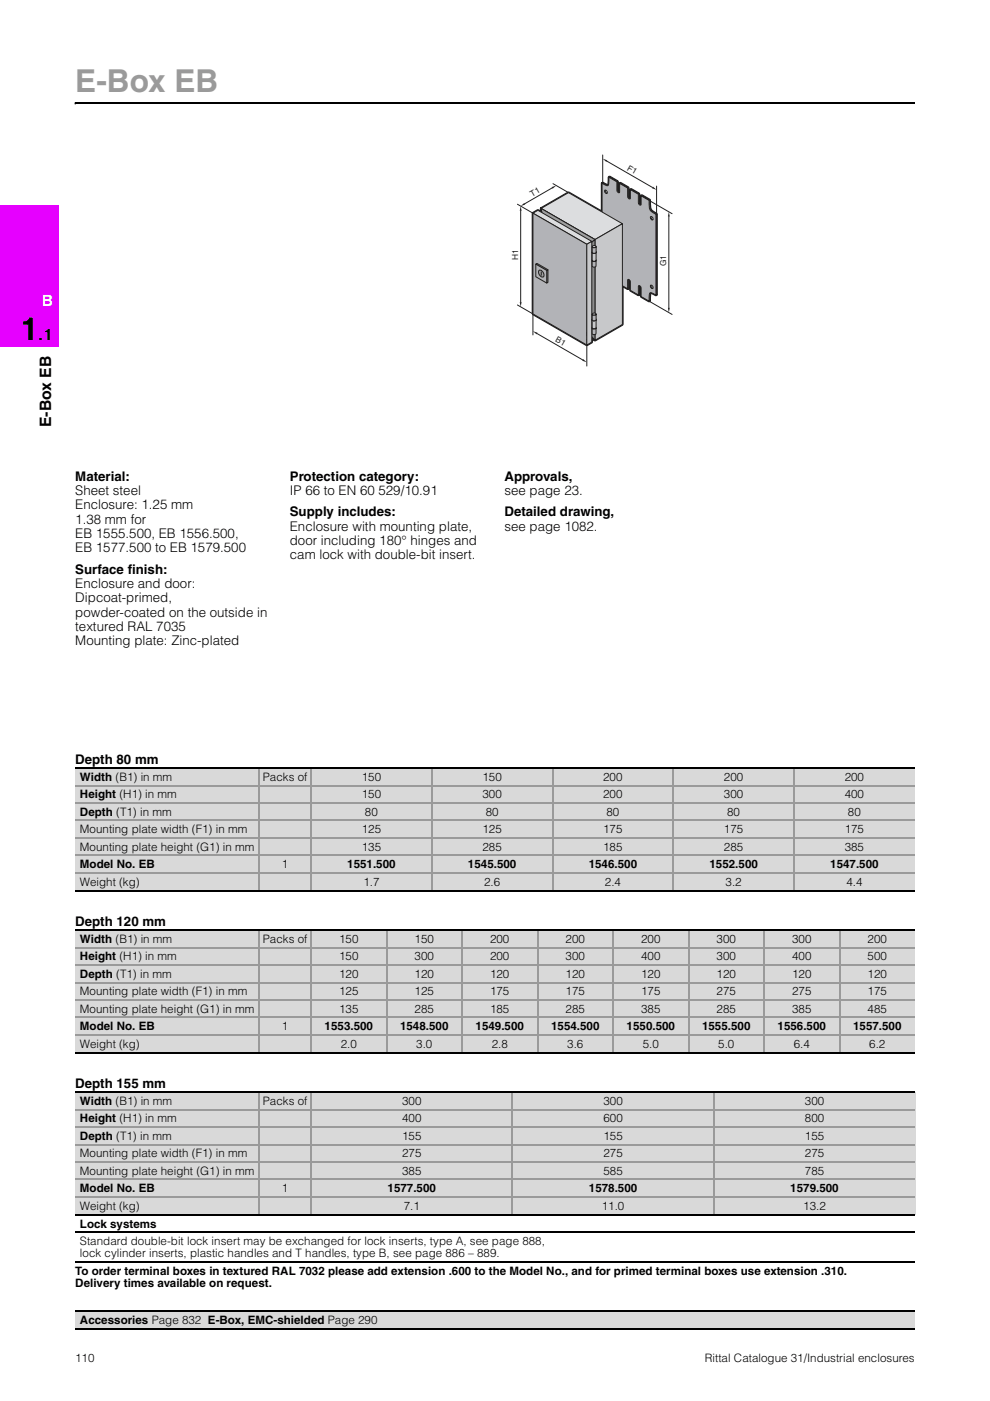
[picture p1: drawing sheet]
<svg xmlns="http://www.w3.org/2000/svg" width="210mm" height="297mm" viewBox="0 0 210 297" stroke-linecap="round" stroke-linejoin="round" font-family="sans-serif">
<path d="M16 21.7v.4z" fill="#000"/>
<path d="M16 21.9h178" fill="none" stroke="#000" stroke-width=".36"/>
<path d="M0 43.5h12.4v30h-12.4z" fill="#e600ff"/>
<path d="M16 32h87.9v63h-87.9z" fill="#fff"/>
<path d="M127.6 38.9h.2v-.1l1.1 .5 .2-1.7 .1-.1 1.7 1v1.8l.3 .5 .2-.1v-1.8l.1-.1 1.7 1v1.8l.3 .5h.1l.1-1.9 .1-.1 1.7 1v1.8l.3 .5h.1v-1.9l.2-.1 1.7 1a2.37 2.37 0 0 0 .8 2.6l.6 .4v17.1l-.1-.1v.2l-1.2-.5-.1 1.7-.2-.1v.2l-1.7-1v-1.8l-.3-.5h-.1v1.9l-.2-.1v.1l-1.6-.9v-1.8l-.3-.5h-.2v1.8h-.1v.1l-1.7-1v-1.7l-.3-.5h-.2v1.8h-.1v.1l-1.7-1a2.43 2.43 0 0 0-.8-2.6l-.6-.3zM113 45.2l1.1-.6 .6 .4v-.8l5.8-3.4 11.5 6.6v21.4l-5.9 3.4-.6-.4v.7l-1.1 .7-11.4-6.6z" fill="none" stroke="#231f20" stroke-width=".53"/>
<path d="M127.8 38.8v17.1a1.96 1.96 0 0 1 1.4 2.1v.9l1.7 .9v-1.8l.1-.2 .3 .1 .2 .5v1.8l1.7 .9v-1.7l.1-.2h.2l.3 .5v1.8l1.7 1v-1.8l.1-.2h.2l.3 .5v1.8l1.7 1 .1-1.8h.3l1 .5v-17.1a1.92 1.92 0 0 1-1.4-2.1v-.9l-1.7-1v1.8l-.1 .2-.3-.1-.2-.4v-1.8l-1.7-1v1.8l-.1 .2h-.2l-.3-.5v-1.8l-1.7-1v1.8l-.1 .2h-.2l-.3-.5v-1.8l-1.7-1-.1 1.8h-.3zM128.4 54.8l.4 .2v.5l-.4-.3zM128.4 40.2l.4 .3v.4l-.4-.2zM138.1 60.4l.4 .2v.5l-.4-.2zM138.1 45.8l.4 .3v.5l-.4-.3z" fill="#b2b3b7" stroke="#231f20" stroke-width=".21"/>
<path d="M137.6 42.5l4.9 2.8M141.8 45.9v19.4M137.6 63.9l4.9 2.8" fill="none" stroke="#231f20" stroke-width=".21"/>
<g fill="#231f20">
<path d="M141.8 44.9l.2 1h-.4z"/>
<path d="M141.6 65.3h.4l-.2 1z"/>
</g>
<g fill="#dcdddf" stroke="#231f20" stroke-width=".21">
<path d="M129.1 37.6l.1-.1 1.7 1-.1 .1z"/>
<path d="M131.4 38.9l.1-.1 1.7 1-.1 .1z"/>
<path d="M133.7 40.2l.1-.1 1.7 1-.2 .1z"/>
<path d="M135.9 41.5l.2-.1 1.7 1-.2 .1z"/>
</g>
<path d="M127.8 32.9v5.9M128.7 34.2l9.6 5.6M139.2 39.5v5.9" fill="none" stroke="#231f20" stroke-width=".21"/>
<g fill="#231f20">
<path d="M127.8 33.7l1 .3-.2 .3z"/>
<path d="M138.4 39.6l.8 .7-1-.4z"/>
</g>
<path d="M127.6 38.9l.1 17.1a1.96 1.96 0 0 1 1.4 2v.9l1.7 1v-1.8l.1-.2 .3 .1 .2 .5v1.7l1.7 1v-1.8v-.2l.3 .1 .3 .5v1.8l1.6 .9v-1.8l.1-.1h.2l.3 .5v1.8l1.7 1 .2-1.8h.3l1 .5v-17.1a1.92 1.92 0 0 1-1.5-2.1v-.9l-1.7-1v1.8v.2l-.3-.1-.3-.4v-1.8l-1.6-1v1.8l-.1 .2-.2-.1-.3-.5v-1.7l-1.7-1v1.8l-.1 .2-.2-.1-.3-.5v-1.7l-1.7-1-.2 1.7-.2 .1zM128.3 54.9l.4 .2v.5l-.4-.3zM128.3 40.3l.4 .3v.4l-.4-.2zM138 60.5l.4 .2v.5l-.4-.3zM138 45.9l.4 .3v.4l-.4-.2z" fill="#b2b3b7" stroke="#231f20" stroke-width=".21"/>
<path d="M114.7 44.2l5.8-3.4v21.4l-5.8 3.4z" fill="#c7c8ca" stroke="#231f20" stroke-width=".21"/>
<path d="M114.7 65.6l5.8-3.4 11.5 6.6-5.9 3.4z" fill="#dcdddf" stroke="#231f20" stroke-width=".21"/>
<path d="M109.7 43.3l3.3 1.9M110.4 44.7v19.4M109.7 64.7l3.3 1.9" fill="none" stroke="#231f20" stroke-width=".21"/>
<g fill="#231f20">
<path d="M110.4 43.7l.2 1h-.4z"/>
<path d="M110.2 64.1h.4l-.2 1z"/>
</g>
<path d="M113 66.6v4.4M113.9 70.7l9.7 5.6M124.4 73.2v4.4" fill="none" stroke="#231f20" stroke-width=".21"/>
<g fill="#231f20">
<path d="M113 70.2l1 .3-.2 .4z"/>
<path d="M123.7 76.1l.7 .7-.9-.3z"/>
</g>
<path d="M117.1 39.8l-5.8 3.4M117.2 38.9l3.3 1.9" fill="none" stroke="#231f20" stroke-width=".21"/>
<g fill="#231f20">
<path d="M117 39.7l.9-.4-.7 .7z"/>
<path d="M110.4 43.7l.8-.7 .2 .4z"/>
</g>
<g fill="#dcdddf" stroke="#231f20" stroke-width=".21">
<path d="M114.7 44.2l5.8-3.4 11.5 6.6-5.9 3.4z"/>
<path d="M114.7 44.2l11.4 6.6v21.4l-11.4-6.6z"/>
</g>
<path d="M126.1 50.8l5.9-3.4v21.4l-5.9 3.4z" fill="#c7c8ca" stroke="#231f20" stroke-width=".21"/>
<path d="M114.7 44.2l11.4 6.6-.8 .7-10.3-5.9z" fill="#9e9fa3" stroke="#231f20" stroke-width=".21"/>
<path d="M115 65.2l10.3 5.9 .8 1.1-11.4-6.6z" fill="#76787b" stroke="#231f20" stroke-width=".21"/>
<path d="M125.3 51.5l.8-.7v21.4l-.8-1.1z" fill="#898b8e" stroke="#231f20" stroke-width=".21"/>
<path d="M114.7 44.2l.3 1.4v19.6l-.3 .4z" fill="#b2b3b7" stroke="#231f20" stroke-width=".21"/>
<path d="M113 45.2l1.1-.6v21.3l-1.1 .7z" fill="#c7c8ca" stroke="#231f20" stroke-width=".21"/>
<g fill="#dcdddf" stroke="#231f20" stroke-width=".21">
<path d="M113 66.6l1.1-.7 11.4 6.6-1.1 .7z"/>
<path d="M113 45.2l1.1-.6 11.4 6.6-1.1 .6z"/>
</g>
<path d="M113 45.2l11.4 6.6v21.4l-11.4-6.6z" fill="#b2b3b7" stroke="#231f20" stroke-width=".21"/>
<path d="M124.4 51.8l1.1-.6v21.3l-1.1 .7z" fill="#c7c8ca" stroke="#231f20" stroke-width=".21"/>
<path d="M113.6 56l.3-.1 2.3 1.3-.3 .1z" fill="#dcdddf" stroke="#231f20" stroke-width=".21"/>
<path d="M115.9 57.3l.3-.1v2.7l-.3 .1z" fill="#c7c8ca" stroke="#231f20" stroke-width=".21"/>
<path d="M113.6 56l2.3 1.3v2.7l-2.3-1.3z" fill="#b2b3b7" stroke="#231f20" stroke-width=".21"/>
<path d="M114.3 57.3a.84 .84 0 0 1 .9 .4 .84 .84 0 0 1-.1 1.1l-.4-.2a1.07 1.07 0 0 1-.4-1.3z" fill="#9e9fa3" stroke="#231f20" stroke-width=".21"/>
<path d="M114.8 57.7v.7" fill="none" stroke="#231f20" stroke-width=".21"/>
<path d="M125.6 53.3l.4-.1 .4 .2-.4 .3-.4-.2z" fill="#dcdddf" stroke="#231f20" stroke-width=".21"/>
<path d="M125.6 55.1l.4-.2 .4 .2-.1 .2-.3 .1-.4-.1z" fill="#9e9fa3" stroke="#231f20" stroke-width=".21"/>
<g fill="#c7c8ca" stroke="#231f20" stroke-width=".21">
<path d="M125.6 53.5l.4 .2 .4-.3v1.7l-.2 .3-.5-.1-.1-.1z"/>
<path d="M125.6 52.2l.4-.2 .4 .3-.4 .2-.4-.1z"/>
</g>
<path d="M125.6 53.4l.4-.2 .4 .2-.1 .2-.3 .1-.4-.1z" fill="#9e9fa3" stroke="#231f20" stroke-width=".21"/>
<g fill="#b2b3b7" stroke="#231f20" stroke-width=".21">
<path d="M125.6 52.3l.4 .2 .4-.2-.1 1.3-.3 .1-.4-.1z"/>
<path d="M125.5 55.2l.5 .3 .4-.3-.1 1.4h-.3l-.4-.1z"/>
</g>
<path d="M125.6 67.6l.4-.1 .4 .2-.4 .3-.4-.2z" fill="#dcdddf" stroke="#231f20" stroke-width=".21"/>
<path d="M125.6 69.4l.4-.2 .4 .2-.1 .2-.3 .1-.4-.1z" fill="#9e9fa3" stroke="#231f20" stroke-width=".21"/>
<g fill="#c7c8ca" stroke="#231f20" stroke-width=".21">
<path d="M125.6 67.8l.4 .2 .4-.3v1.7l-.2 .3h-.5l-.1-.2z"/>
<path d="M125.6 66.5l.4-.1 .4 .2-.4 .2-.4-.1z"/>
</g>
<path d="M125.6 67.7l.4-.2 .4 .2-.1 .3h-.3l-.4-.1z" fill="#9e9fa3" stroke="#231f20" stroke-width=".21"/>
<g fill="#b2b3b7" stroke="#231f20" stroke-width=".21">
<path d="M125.6 66.6l.4 .2 .4-.2-.1 1.4h-.3l-.4-.1z"/>
<path d="M125.5 69.5l.5 .3 .4-.3-.1 1.4-.3 .1-.4-.2z"/>
</g>
<path d="M16 278h178v3.7h-178z" fill="#d9d9d9"/>
<path d="M16 278h178M16 281.7h178" fill="none" stroke="#000" stroke-width=".36"/>
<g fill="#d9d9d9">
<path d="M16 162.8h38.9v3.7h-38.9z"/>
<path d="M54.9 162.8h11.1v3.7h-11.1z"/>
<path d="M66 162.8h25.5v3.7h-25.5z"/>
<path d="M91.5 162.8h25.7v3.7h-25.7z"/>
<path d="M117.2 162.8h25.5v3.7h-25.5z"/>
<path d="M142.7 162.8h25.7v3.7h-25.7z"/>
<path d="M168.4 162.8h25.6v3.7h-25.6z"/>
<path d="M16 166.5h38.9v3.7h-38.9z"/>
<path d="M54.9 166.5h36.6v3.7h-36.6z"/>
<path d="M91.5 166.5h25.7v3.7h-25.7z"/>
<path d="M117.2 166.5h25.5v3.7h-25.5z"/>
<path d="M142.7 166.5h25.7v3.7h-25.7z"/>
<path d="M168.4 166.5h25.6v3.7h-25.6z"/>
<path d="M16 170.2h38.9v3.7h-38.9z"/>
<path d="M54.9 170.2h36.6v3.7h-36.6z"/>
<path d="M91.5 170.2h25.7v3.7h-25.7z"/>
<path d="M117.2 170.2h25.5v3.7h-25.5z"/>
<path d="M142.7 170.2h25.7v3.7h-25.7z"/>
<path d="M168.4 170.2h25.6v3.7h-25.6z"/>
<path d="M16 173.9h38.9v3.8h-38.9z"/>
<path d="M54.9 173.9h36.6v3.8h-36.6z"/>
<path d="M91.5 173.9h25.7v3.8h-25.7z"/>
<path d="M117.2 173.9h25.5v3.8h-25.5z"/>
<path d="M142.7 173.9h25.7v3.8h-25.7z"/>
<path d="M168.4 173.9h25.6v3.8h-25.6z"/>
<path d="M16 177.7h38.9v3.7h-38.9z"/>
<path d="M54.9 177.7h36.6v3.7h-36.6z"/>
<path d="M91.5 177.7h25.7v3.7h-25.7z"/>
<path d="M117.2 177.7h25.5v3.7h-25.5z"/>
<path d="M142.7 177.7h25.7v3.7h-25.7z"/>
<path d="M168.4 177.7h25.6v3.7h-25.6z"/>
<path d="M16 181.4h38.9v3.7h-38.9z"/>
<path d="M54.9 181.4h11.1v3.7h-11.1z"/>
<path d="M66 181.4h25.5v3.7h-25.5z"/>
<path d="M91.5 181.4h25.7v3.7h-25.7z"/>
<path d="M117.2 181.4h25.5v3.7h-25.5z"/>
<path d="M142.7 181.4h25.7v3.7h-25.7z"/>
<path d="M168.4 181.4h25.6v3.7h-25.6z"/>
<path d="M16 185.1h38.9v3.8h-38.9z"/>
<path d="M54.9 185.1h36.6v3.8h-36.6z"/>
<path d="M91.5 185.1h25.7v3.8h-25.7z"/>
<path d="M117.2 185.1h25.5v3.8h-25.5z"/>
<path d="M142.7 185.1h25.7v3.8h-25.7z"/>
<path d="M168.4 185.1h25.6v3.8h-25.6z"/>
<path d="M16 197.2h38.9v3.7h-38.9z"/>
<path d="M54.9 197.2h11.1v3.7h-11.1z"/>
<path d="M66 197.2h16v3.7h-16z"/>
<path d="M82 197.2h16v3.7h-16z"/>
<path d="M98 197.2h16v3.7h-16z"/>
<path d="M114 197.2h16v3.7h-16z"/>
<path d="M130 197.2h16v3.7h-16z"/>
<path d="M146 197.2h16v3.7h-16z"/>
<path d="M162 197.2h16v3.7h-16z"/>
<path d="M178 197.2h16v3.7h-16z"/>
<path d="M16 200.9h38.9v3.7h-38.9z"/>
<path d="M54.9 200.9h27.1v3.7h-27.1z"/>
<path d="M82 200.9h16v3.7h-16z"/>
<path d="M98 200.9h16v3.7h-16z"/>
<path d="M114 200.9h16v3.7h-16z"/>
<path d="M130 200.9h16v3.7h-16z"/>
<path d="M146 200.9h16v3.7h-16z"/>
<path d="M162 200.9h16v3.7h-16z"/>
<path d="M178 200.9h16v3.7h-16z"/>
<path d="M16 204.6h38.9v3.7h-38.9z"/>
<path d="M54.9 204.6h27.1v3.7h-27.1z"/>
<path d="M82 204.6h16v3.7h-16z"/>
<path d="M98 204.6h16v3.7h-16z"/>
<path d="M114 204.6h16v3.7h-16z"/>
<path d="M130 204.6h16v3.7h-16z"/>
<path d="M146 204.6h16v3.7h-16z"/>
<path d="M162 204.6h16v3.7h-16z"/>
<path d="M178 204.6h16v3.7h-16z"/>
<path d="M16 208.3h38.9v3.7h-38.9z"/>
<path d="M54.9 208.3h27.1v3.7h-27.1z"/>
<path d="M82 208.3h16v3.7h-16z"/>
<path d="M98 208.3h16v3.7h-16z"/>
<path d="M114 208.3h16v3.7h-16z"/>
<path d="M130 208.3h16v3.7h-16z"/>
<path d="M146 208.3h16v3.7h-16z"/>
<path d="M162 208.3h16v3.7h-16z"/>
<path d="M178 208.3h16v3.7h-16z"/>
<path d="M16 212h38.9v3.7h-38.9z"/>
<path d="M54.9 212h27.1v3.7h-27.1z"/>
<path d="M82 212h16v3.7h-16z"/>
<path d="M98 212h16v3.7h-16z"/>
<path d="M114 212h16v3.7h-16z"/>
<path d="M130 212h16v3.7h-16z"/>
<path d="M146 212h16v3.7h-16z"/>
<path d="M162 212h16v3.7h-16z"/>
<path d="M178 212h16v3.7h-16z"/>
<path d="M16 215.7h38.9v3.8h-38.9z"/>
<path d="M54.9 215.7h11.1v3.8h-11.1z"/>
<path d="M66 215.7h16v3.8h-16z"/>
<path d="M82 215.7h16v3.8h-16z"/>
<path d="M98 215.7h16v3.8h-16z"/>
<path d="M114 215.7h16v3.8h-16z"/>
<path d="M130 215.7h16v3.8h-16z"/>
<path d="M146 215.7h16v3.8h-16z"/>
<path d="M162 215.7h16v3.8h-16z"/>
<path d="M178 215.7h16v3.8h-16z"/>
<path d="M16 219.5h38.9v3.7h-38.9z"/>
<path d="M54.9 219.5h27.1v3.7h-27.1z"/>
<path d="M82 219.5h16v3.7h-16z"/>
<path d="M98 219.5h16v3.7h-16z"/>
<path d="M114 219.5h16v3.7h-16z"/>
<path d="M130 219.5h16v3.7h-16z"/>
<path d="M146 219.5h16v3.7h-16z"/>
<path d="M162 219.5h16v3.7h-16z"/>
<path d="M178 219.5h16v3.7h-16z"/>
<path d="M16 231.5h38.9v3.7h-38.9z"/>
<path d="M54.9 231.5h11.1v3.7h-11.1z"/>
<path d="M66 231.5h42.6v3.7h-42.6z"/>
<path d="M108.6 231.5h42.7v3.7h-42.7z"/>
<path d="M151.3 231.5h42.8v3.7h-42.8z"/>
<path d="M16 235.2h38.9v3.8h-38.9z"/>
<path d="M54.9 235.2h53.7v3.8h-53.7z"/>
<path d="M108.6 235.2h42.7v3.8h-42.7z"/>
<path d="M151.3 235.2h42.8v3.8h-42.8z"/>
<path d="M16 239h38.9v3.7h-38.9z"/>
<path d="M54.9 239h53.7v3.7h-53.7z"/>
<path d="M108.6 239h42.7v3.7h-42.7z"/>
<path d="M151.3 239h42.8v3.7h-42.8z"/>
<path d="M16 242.7h38.9v3.7h-38.9z"/>
<path d="M54.9 242.7h53.7v3.7h-53.7z"/>
<path d="M108.6 242.7h42.7v3.7h-42.7z"/>
<path d="M151.3 242.7h42.8v3.7h-42.8z"/>
<path d="M16 246.4h38.9v3.7h-38.9z"/>
<path d="M54.9 246.4h53.7v3.7h-53.7z"/>
<path d="M108.6 246.4h42.7v3.7h-42.7z"/>
<path d="M151.3 246.4h42.8v3.7h-42.8z"/>
<path d="M16 250.1h38.9v3.7h-38.9z"/>
<path d="M54.9 250.1h11.1v3.7h-11.1z"/>
<path d="M66 250.1h42.6v3.7h-42.6z"/>
<path d="M108.6 250.1h42.7v3.7h-42.7z"/>
<path d="M151.3 250.1h42.8v3.7h-42.8z"/>
<path d="M16 253.8h38.9v3.8h-38.9z"/>
<path d="M54.9 253.8h53.7v3.8h-53.7z"/>
<path d="M108.6 253.8h42.7v3.8h-42.7z"/>
<path d="M151.3 253.8h42.8v3.8h-42.8z"/>
</g>
<g fill="none" stroke="#9a9a9a" stroke-width=".36">
<path d="M16 166.5h178M16 170.3h178M16 174h178M16 177.7h178M55 162.7v26.3M66 162.7v26.3M91.6 162.7v26.3M117.2 162.7v26.3M142.8 162.7v26.3M168.4 162.7v26.3M16 181.4h178M16 185.1h178"/>
<path d="M55 197v26.4M66 197v26.4M82 197v26.4M98 197v26.4M114 197v26.4M130 197v26.4M146 197v26.4M162 197v26.4M178 197v26.4M16 200.9h178M16 204.6h178M16 208.3h178"/>
<path d="M16 212h178M16 215.7h178M16 219.5h178M16 235.3h178.1M16 239h178.1M55 231.4v26.3M66 231.4v26.3M108.7 231.4v26.3M151.4 231.4v26.3M16 242.7h178.1M16 246.4h178.1M16 250.1h178.1"/>
<path d="M16 253.8h178.1"/>
</g>
<path d="M16 162.8h178M16 188.9h178M16 197.2h178M16 223.2h178M16 231.6h178.1M16 257.6h178.1M16 261.3h178.1M16 267.6h178.1" fill="none" stroke="#000" stroke-width=".36"/>
<text font-size="6.7" fill="#9a9a9a" x="16" y="19.5">E-Box EB</text>
<text font-size="6.7" x="4.4" y="72">1</text>
<text font-size="3.3" fill="#fff" x="8.9" y="64.9">B</text>
<g font-size="3.3">
<text x="8.2" y="72">.1</text>
<text x="10.9" y="90.6" transform="rotate(-90 10.9 90.6)">E-Box EB</text>
</g>
<g font-size="2.8">
<text x="16" y="101.9">Material:</text>
<text x="61.4" y="101.9">Protection category:</text>
<text x="107" y="101.9">Approvals,</text>
<text x="16" y="104.9">Sheet steel</text>
<text x="16" y="108">Enclosure: 1.25 mm</text>
<text x="61.4" y="104.9">IP 66 to EN 60 529/10.91</text>
<text x="107" y="104.9">see page 23.</text>
<text x="16" y="111">1.38 mm for</text>
<text x="61.4" y="109.5">Supply includes:</text>
<text x="61.4" y="112.5">Enclosure with mounting plate,</text>
<text x="107" y="109.5">Detailed drawing,</text>
<text x="107" y="112.5">see page 1082.</text>
<text x="16" y="114">EB 1555.500, EB 1556.500,</text>
<text x="16" y="117.1">EB 1577.500 to EB 1579.500</text>
<text x="61.4" y="115.5">door including 180° hinges and</text>
<text x="61.4" y="118.6">cam lock with double-bit insert.</text>
<text x="16" y="121.6">Surface finish:</text>
<text x="16" y="124.7">Enclosure and door:</text>
<text x="16" y="127.7">Dipcoat-primed,</text>
<text x="16" y="130.7">powder-coated on the outside in</text>
<text x="16" y="133.8">textured RAL 7035</text>
<text x="16" y="136.8">Mounting plate: Zinc-plated</text>
<text x="16" y="161.9">Depth 80 mm</text>
<text x="16" y="196.2">Depth 120 mm</text>
<text x="16" y="230.6">Depth 155 mm</text>
</g>
<g font-size="2.5">
<text x="17" y="165.5">Width (B1) in mm</text>
<text x="55.7" y="165.5">Packs of</text>
<text x="76.7" y="165.5">150</text>
<text x="102.3" y="165.5">150</text>
<text x="127.9" y="165.5">200</text>
<text x="153.5" y="165.5">200</text>
<text x="179.1" y="165.5">200</text>
<text x="17" y="169.2">Height (H1) in mm</text>
<text x="17" y="173">Depth (T1) in mm</text>
<text x="76.7" y="169.2">150</text>
<text x="77.4" y="173">80</text>
<text x="102.3" y="169.2">300</text>
<text x="103" y="173">80</text>
<text x="127.9" y="169.2">200</text>
<text x="128.6" y="173">80</text>
<text x="153.5" y="169.2">300</text>
<text x="154.2" y="173">80</text>
<text x="179.1" y="169.2">400</text>
<text x="179.8" y="173">80</text>
<text x="17" y="176.7">Mounting plate width (F1) in mm</text>
<text x="76.7" y="176.7">125</text>
<text x="102.3" y="176.7">125</text>
<text x="127.9" y="176.7">175</text>
<text x="153.5" y="176.7">175</text>
<text x="179.1" y="176.7">175</text>
<text x="17" y="180.4">Mounting plate height (G1) in mm</text>
<text x="17" y="184.1">Model No. EB</text>
<text x="59.8" y="184.1">1</text>
<text x="73.6" y="184.1">1551.500</text>
<text x="76.7" y="180.4">135</text>
<text x="99.2" y="184.1">1545.500</text>
<text x="102.3" y="180.4">285</text>
<text x="124.8" y="184.1">1546.500</text>
<text x="127.9" y="180.4">185</text>
<text x="150.4" y="184.1">1552.500</text>
<text x="153.5" y="180.4">285</text>
<text x="176" y="184.1">1547.500</text>
<text x="179.1" y="180.4">385</text>
<text x="17" y="187.8">Weight (kg)</text>
<text x="77" y="187.8">1.7</text>
<text x="102.6" y="187.8">2.6</text>
<text x="128.2" y="187.8">2.4</text>
<text x="153.8" y="187.8">3.2</text>
<text x="179.5" y="187.8">4.4</text>
<text x="17" y="199.9">Width (B1) in mm</text>
<text x="17" y="203.6">Height (H1) in mm</text>
<text x="55.7" y="199.9">Packs of</text>
<text x="71.9" y="199.9">150</text>
<text x="71.9" y="203.6">150</text>
<text x="87.9" y="199.9">150</text>
<text x="87.9" y="203.6">300</text>
<text x="103.9" y="199.9">200</text>
<text x="103.9" y="203.6">200</text>
<text x="119.9" y="199.9">200</text>
<text x="119.9" y="203.6">300</text>
<text x="135.9" y="199.9">200</text>
<text x="135.9" y="203.6">400</text>
<text x="151.9" y="199.9">300</text>
<text x="151.9" y="203.6">300</text>
<text x="168" y="199.9">300</text>
<text x="168" y="203.6">400</text>
<text x="184" y="199.9">200</text>
<text x="184" y="203.6">500</text>
<text x="17" y="207.3">Depth (T1) in mm</text>
<text x="71.9" y="207.3">120</text>
<text x="87.9" y="207.3">120</text>
<text x="103.9" y="207.3">120</text>
<text x="119.9" y="207.3">120</text>
<text x="135.9" y="207.3">120</text>
<text x="151.9" y="207.3">120</text>
<text x="168" y="207.3">120</text>
<text x="184" y="207.3">120</text>
<text x="17" y="211">Mounting plate width (F1) in mm</text>
<text x="17" y="214.7">Mounting plate height (G1) in mm</text>
<text x="71.9" y="211">125</text>
<text x="71.9" y="214.7">135</text>
<text x="87.9" y="211">125</text>
<text x="87.9" y="214.7">285</text>
<text x="103.9" y="211">175</text>
<text x="103.9" y="214.7">185</text>
<text x="119.9" y="211">175</text>
<text x="119.9" y="214.7">285</text>
<text x="135.9" y="211">175</text>
<text x="135.9" y="214.7">385</text>
<text x="151.9" y="211">275</text>
<text x="151.9" y="214.7">285</text>
<text x="168" y="211">275</text>
<text x="168" y="214.7">385</text>
<text x="184" y="211">175</text>
<text x="184" y="214.7">485</text>
<text x="17" y="218.4">Model No. EB</text>
<text x="59.8" y="218.4">1</text>
<text x="68.8" y="218.4">1553.500</text>
<text x="84.8" y="218.4">1548.500</text>
<text x="100.8" y="218.4">1549.500</text>
<text x="116.8" y="218.4">1554.500</text>
<text x="132.8" y="218.4">1550.500</text>
<text x="148.9" y="218.4">1555.500</text>
<text x="164.9" y="218.4">1556.500</text>
<text x="180.9" y="218.4">1557.500</text>
<text x="17" y="222.2">Weight (kg)</text>
<text x="72.2" y="222.2">2.0</text>
<text x="88.2" y="222.2">3.0</text>
<text x="104.3" y="222.2">2.8</text>
<text x="120.3" y="222.2">3.6</text>
<text x="136.3" y="222.2">5.0</text>
<text x="152.3" y="222.2">5.0</text>
<text x="168.3" y="222.2">6.4</text>
<text x="184.3" y="222.2">6.2</text>
<text x="17" y="234.2">Width (B1) in mm</text>
<text x="17" y="237.9">Height (H1) in mm</text>
<text x="55.7" y="234.2">Packs of</text>
<text x="85.2" y="234.2">300</text>
<text x="85.2" y="237.9">400</text>
<text x="128" y="234.2">300</text>
<text x="128" y="237.9">600</text>
<text x="170.6" y="234.2">300</text>
<text x="170.6" y="237.9">800</text>
<text x="17" y="241.6">Depth (T1) in mm</text>
<text x="17" y="245.3">Mounting plate width (F1) in mm</text>
<text x="85.2" y="241.6">155</text>
<text x="85.2" y="245.3">275</text>
<text x="128" y="241.6">155</text>
<text x="128" y="245.3">275</text>
<text x="170.6" y="241.6">155</text>
<text x="170.6" y="245.3">275</text>
<text x="17" y="249">Mounting plate height (G1) in mm</text>
<text x="85.2" y="249">385</text>
<text x="128" y="249">585</text>
<text x="170.6" y="249">785</text>
<text x="17" y="252.8">Model No. EB</text>
<text x="17" y="256.5">Weight (kg)</text>
<text x="59.8" y="252.8">1</text>
<text x="82.2" y="252.8">1577.500</text>
<text x="85.6" y="256.5">7.1</text>
<text x="124.9" y="252.8">1578.500</text>
<text x="127.6" y="256.5">11.0</text>
<text x="167.6" y="252.8">1579.500</text>
<text x="170.3" y="256.5">13.2</text>
<text x="17" y="260.3">Lock systems</text>
<text x="17" y="264">Standard double-bit lock insert may be exchanged for lock inserts, type A, see page 888,</text>
<text x="17" y="266.6">lock cylinder inserts, plastic handles and T handles, type B, see page 886 – 889.</text>
<text x="16" y="270.3">To order terminal boxes in textured RAL 7032 please add extension .600 to the Model No., and for primed terminal boxes use extension .310.</text>
<text x="16" y="272.9">Delivery times available on request.</text>
<text x="17" y="280.7">Accessories Page 832 E-Box, EMC-shielded Page 290</text>
<text x="16" y="288.7">110</text>
<text x="149.5" y="288.7">Rittal Catalogue 31/Industrial enclosures</text>
</g>
<g font-size="1.8" fill="#231f20">
<text x="112.9" y="41.7" transform="rotate(-30 112.9 41.7)">T1</text>
<text x="132.9" y="36" transform="rotate(30 132.9 36)">F1</text>
<text x="109.8" y="55.2" transform="rotate(-90 109.8 55.2)">H1</text>
<text x="141.3" y="56.4" transform="rotate(-90 141.3 56.4)">G1</text>
<text x="117.7" y="72.3" transform="rotate(30 117.7 72.3)">B1</text>
</g>
</svg>
